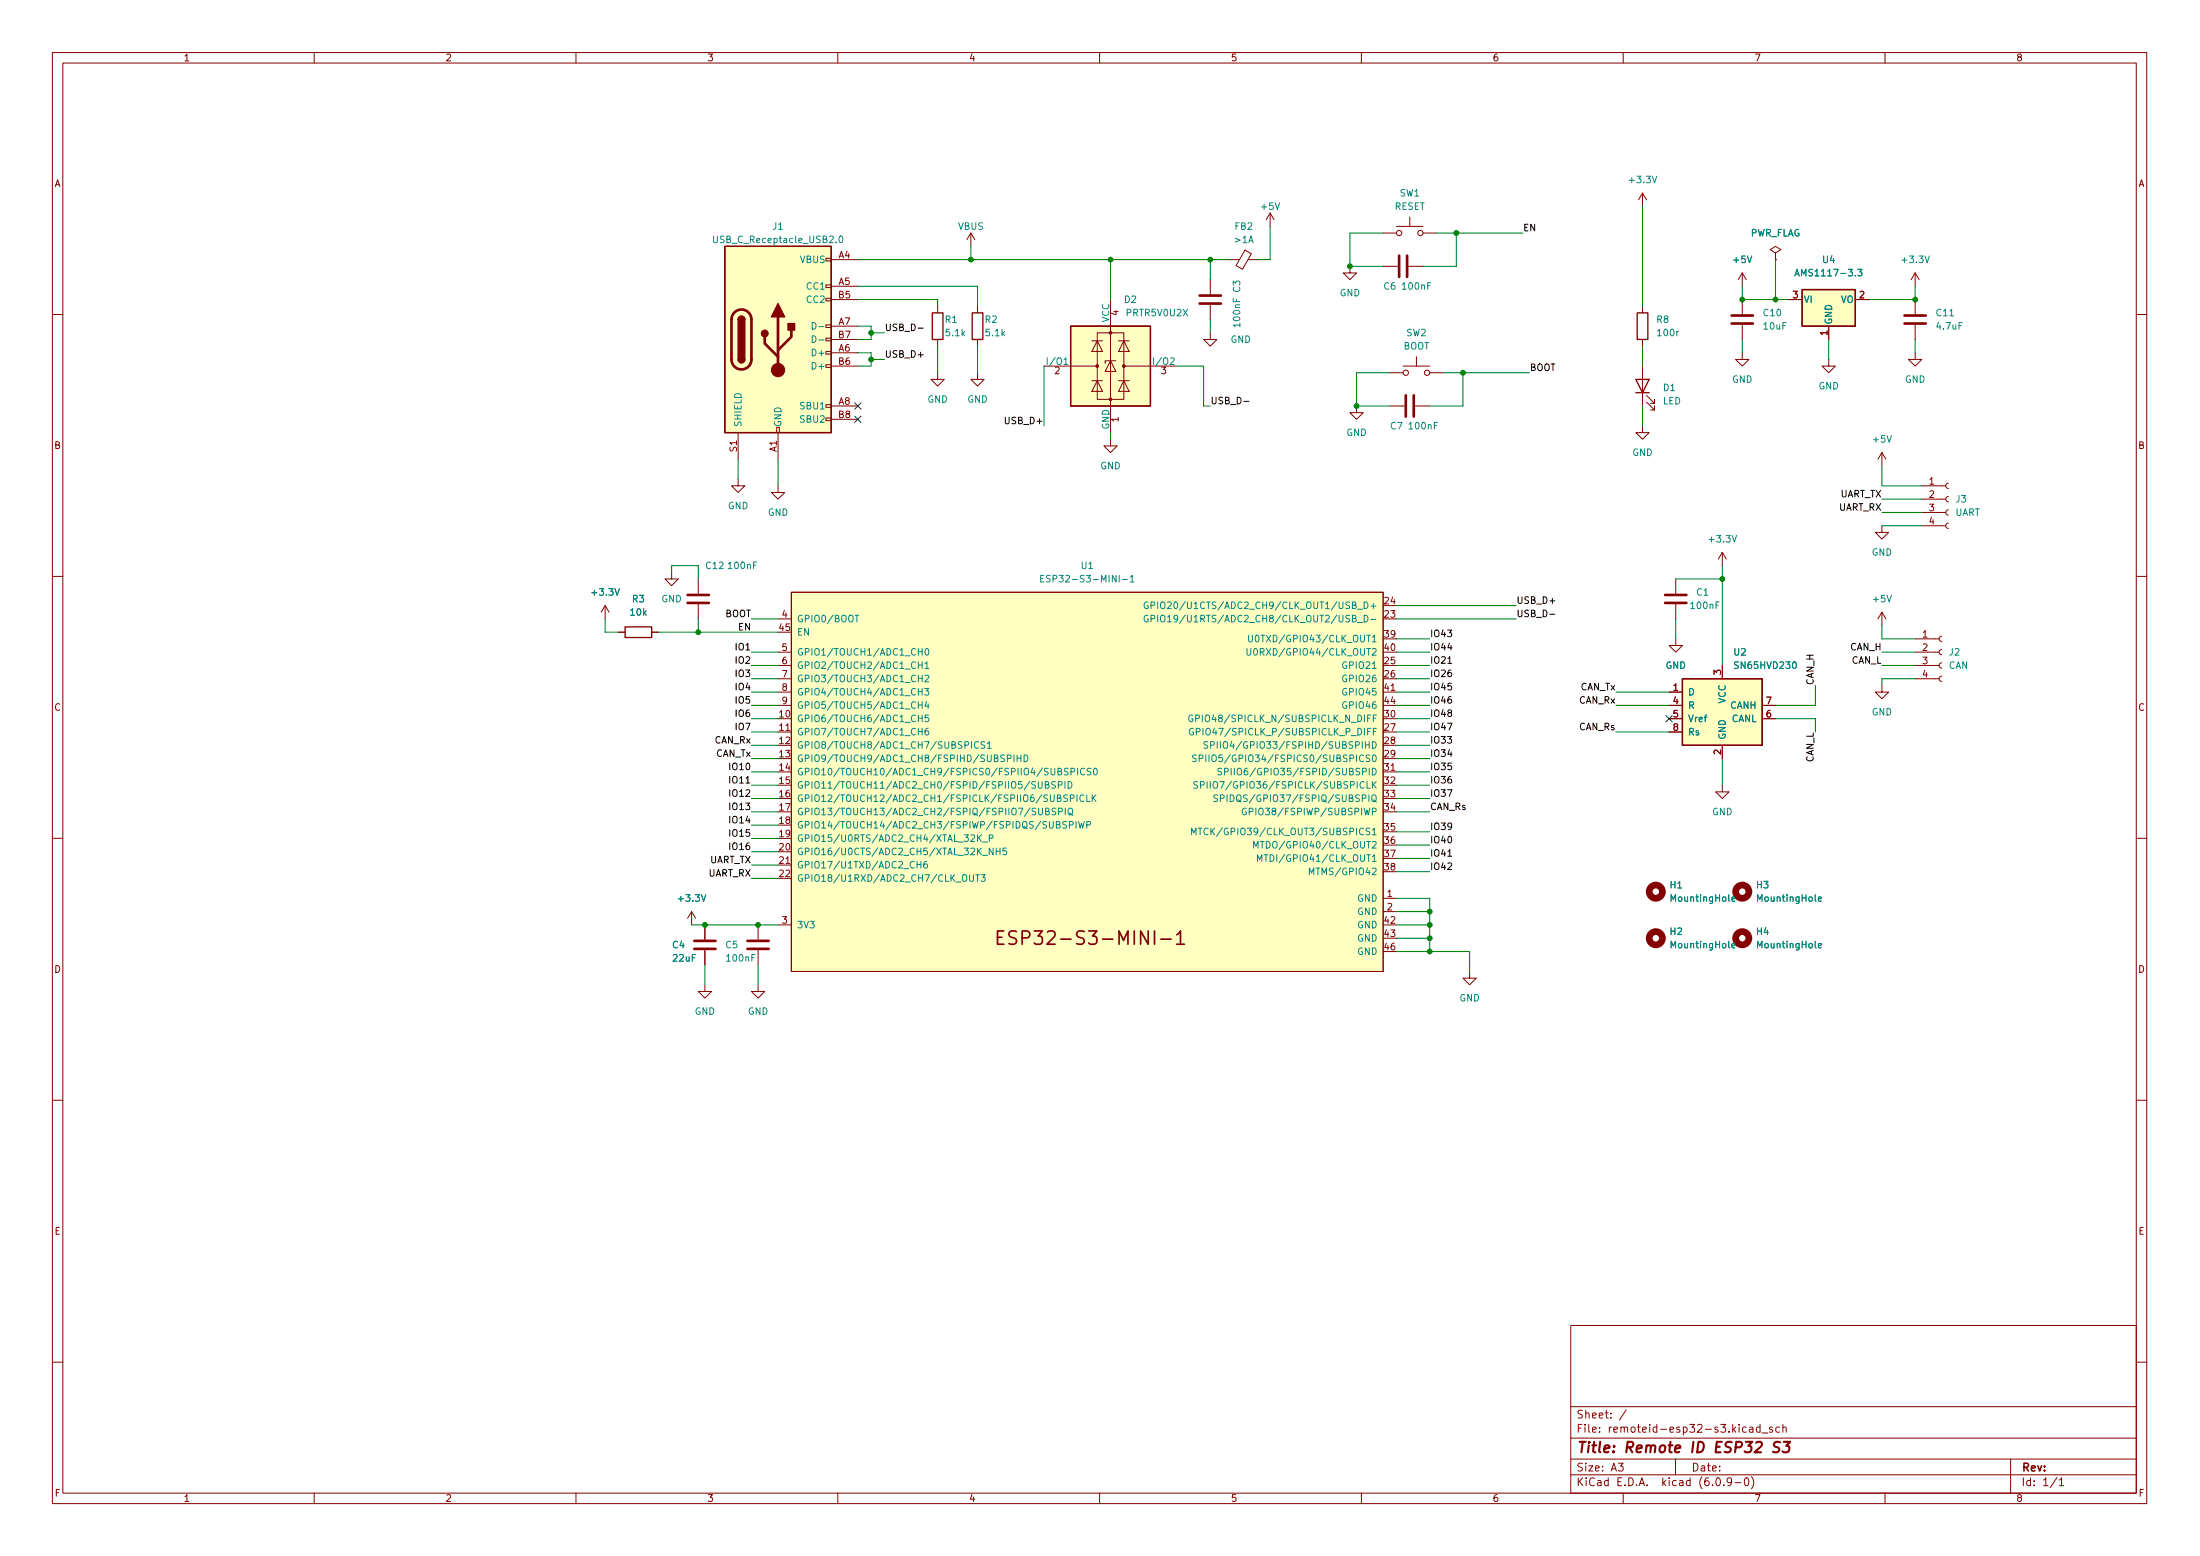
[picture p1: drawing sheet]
<svg xmlns="http://www.w3.org/2000/svg" width="420mm" height="297mm" viewBox="0 0 420 297" stroke-linecap="round" stroke-linejoin="round" font-family="sans-serif">
<g fill="none" stroke="#840000" stroke-width=".19">
<path d="M10 10h400v277h-400zM12 12h396v273h-396zM60 10v2M110 10v2M160 10v2M210 10v2M260 10v2M310 10v2M360 10v2M313.7 36.9v2.5M313.7 36.9l-.8 1.2M313.7 36.9l.8 1.2"/>
<path d="M157.7 56.9h1v.5h-1zM157.7 54.4h1v.5h-1zM157.7 49.3h1v.5h-1zM158.7 49.6h5.1M158.7 54.6h5.1M158.7 57.2h5.1M179.1 58.5v1.2M185.4 44.5l-.7 1.3M185.4 44.5v2.5M185.4 44.5l.8 1.3M186.7 58.5v1.2M212.1 57.2v25.4"/>
<path d="M231.1 53.4v2.8M231.1 58.2v2.8M234.9 49.6h1.8M237.8 47.7l1.2 .7-1.7 3-1.2-.7zM238.4 49.6h1.6M242.6 40.7l-.8 1.2M242.6 40.7v2.5M242.6 40.7l.7 1.2M257.8 50.8v1.3h1.3l-1.3 1.3-1.3-1.3h1.3M264.2 44.5h2.5M264.2 50.8h2.8M266.7 43.2h5.1"/>
<path d="M269 50.8h2.8M269.2 41.4v1.8M271.8 44.5h2.5M313.7 58.5v1.2M332.7 52.1l-.7 1.3M332.7 52.1v2.5M332.7 57.2v2.8M332.7 52.1l.8 1.3M339.1 48.3l1-.6-1-.7-1 .7 1 .6v1.3M339.1 49.6h.1M341.6 57.2h2.6M354.3 57.2h2.6"/>
<path d="M365.8 52.1l-.8 1.3M365.8 52.1v2.5M365.8 57.2v2.8M365.8 52.1l.7 1.3M10 60h2M157.7 79.8h1v.5h-1zM157.7 77.3h1v.5h-1zM157.7 69.6h1v.5h-1zM157.7 67.1h1v.5h-1zM157.7 64.6h1v.5h-1zM157.7 62h1v.5h-1zM158.7 67.3h5.1"/>
<path d="M158.7 62.3h5.1M158.7 77.5h5.1M158.7 69.9h5.1M158.7 64.8h5.1M179.1 71.2v1.2h1.2l-1.2 1.3-1.3-1.3h1.3M179.1 64.8v1.3M186.7 71.2v1.2h1.3l-1.3 1.3-1.3-1.3h1.3M186.7 64.8v1.3M199.4 69.9h10.1M208.5 72.7h2.1M208.5 65.1h2.1M209.5 63.5h5.1v12.7h-5.1z"/>
<path d="M209.5 72.7l1.1 2h-2.1zM209.5 65.1l1.1 2h-2.1zM212.1 68.9l1 2h-2zM213.1 68.9h-2v.5M213.6 72.7h2M213.6 65.1h2M214.6 72.7l1 2h-2zM214.6 65.1l1 2h-2zM214.6 69.9h10.2M231.1 63.5v1.3h1.3l-1.3 1.3-1.2-1.3h1.2M259.1 77.5v1.3h1.2l-1.2 1.2-1.3-1.2h1.3M265.4 77.5h2.8"/>
<path d="M265.4 71.2h2.6M268 69.9h5M270.3 77.5h2.7M270.5 68.1v1.8M273 71.2h2.6M313.7 64.8v1.3M313.7 69.9v7.6M314.5 76.7l1.5 1.6v-.8v.8h-.8M314.5 75.5l1.5 1.5v-.8v.8h-.8M332.7 67.3v1.3h1.3l-1.3 1.3-1.2-1.3h1.2M332.7 62v2.8M349.2 68.6v1.3h1.3l-1.3 1.3-1.2-1.3h1.2"/>
<path d="M349.2 62.3v2.5M365.8 67.3v1.3h1.2l-1.2 1.3-1.3-1.3h1.3M365.8 62v2.8M408 60h2M141 91.5v1.2h1.2l-1.2 1.3-1.3-1.3h1.3M141 82.6v5.1M148.3 81.6h.5v1h-.5zM148.6 92.7v1.3h1.3l-1.3 1.3-1.3-1.3h1.3M148.6 82.6v5.1M158.7 80h5.1M212.1 83.9v1.2h1.3l-1.3 1.3-1.3-1.3h1.3M313.7 81.3v1.3h1.3l-1.3 1.3-1.3-1.3h1.3"/>
<path d="M359.4 86.4v2.5M359.4 86.4l-.8 1.3M359.4 86.4l.8 1.3M367 97.8h4.6M367 95.3h4.6M367 92.7h4.6M372.1 99.9l-.4 .1-.1 .4 .2 .3 .3 .2M372.1 97.3l-.4 .2-.1 .3 .2 .4 .3 .1M372.1 94.8l-.4 .1-.1 .4 .2 .3 .3 .2M372.1 92.2l-.4 .2-.1 .3 .2 .4 .3 .2M10 110h2M115.6 115.6l.7 1.3"/>
<path d="M115.6 115.6v2.5M115.6 115.6l-.8 1.3M128.3 109.3v1.2h1.2l-1.2 1.3-1.3-1.3h1.3M133.3 110.5v2.8M133.3 115.4v2.7M148.6 118.1h2.5M151.1 113.1h113.1v72.4h-113.1zM320 110.5v2.8M320 115.4v2.7M328.9 105.4l-.7 1.3M328.9 105.4v2.6M328.9 105.4l.8 1.3"/>
<path d="M359.4 100.4v1.2h1.3l-1.3 1.3-1.3-1.3h1.3M359.4 116.9l-.8 1.2M359.4 116.9v2.5M359.4 116.9l.8 1.2M367 100.4h4.6M408 110h2M118.1 120.7h1.3M124.5 120.7h1.2M148.6 129.6h2.5M148.6 127h2.5M148.6 124.5h2.5M148.6 139.7h2.5"/>
<path d="M148.6 132.1h2.5M148.6 134.7h2.5M264.2 132.1h2.5M318.8 139.7h2.5M318.8 132.1h2.5M318.8 134.7h2.5M318.8 137.2h2.5M320 122v1.2h1.3l-1.3 1.3-1.2-1.3h1.2M328.9 127v2.6M336.5 134.7h2.6M336.5 137.2h2.6M359.4 130.8v1.3h1.3l-1.3 1.3-1.3-1.3h1.3"/>
<path d="M365.8 129.6h4.5M365.8 127h4.5M365.8 124.5h4.5M365.8 122h4.5M370.8 129.1l-.3 .1-.2 .4 .2 .3 .3 .2M370.8 126.5l-.3 .2-.2 .3 .2 .4 .3 .1M370.8 124l-.3 .1-.2 .4 .2 .4 .3 .1M370.8 121.4l-.3 .2-.2 .4 .2 .3 .3 .2M264.2 147.4h2.5M328.9 149.9v1.3h1.3l-1.3 1.2-1.2-1.2h1.2M328.9 142.3v2.5M10 160h2"/>
<path d="M132.1 174l-.8 1.3M132.1 174v2.6M132.1 174l.7 1.3M134.6 176.6v2.8M144.8 176.6v2.8M148.6 165.1h2.5M148.6 176.6h2.5M264.2 171.5h2.5M264.2 174h2.5M408 160h2M134.6 188v1.3h1.3l-1.3 1.2-1.3-1.2h1.3M134.6 181.4v2.8"/>
<path d="M144.8 188v1.3h1.2l-1.2 1.2-1.3-1.2h1.3M144.8 181.4v2.8M280.7 185.5v1.2h1.2l-1.2 1.3-1.3-1.3h1.3M10 210h2M408 210h2M300 253h108v32h-108zM10 260h2M300 278.5h108M300 274.5h108M300 268.5h108M309.1 279.3h.9l-.5 .6 .4 .1v.7l-.2 .1-.6-.1M310.6 269.1l-1.3 2"/>
<path d="M320 278.5v3M333.5 272.5l-.4-.1-.3 .3 .1 .6h.6M334.1 272.5h.6l.1 .9M334.8 272.8h-.5a.29 .29 0 0 0-.2 .3 .29 .29 0 0 0 .2 .3l.5-.1M336.1 272.5l-.4-.1-.3 .3 .2 .6h.5M336.1 271.9v1.5M336.5 273.6h1.1M338.5 272.5l-.4-.1-.2 .2 .1 .2 .5 .2v.3h-.6M339.9 272.5l-.5-.1-.3 .3 .2 .6h.6M340.5 272.6l.2-.2 .4 .1v.9M340.5 271.9v1.5M384 278.5v6.5"/>
<path d="M408 260h2M60 285v2M110 285v2M160 285v2M210 285v2M260 285v2M300 281.5h108M310 285v2M327.9 282.2l.2-.1a.8 .8 0 0 1 .5 .8 .8 .8 0 0 1-.5 .7 1 1 0 0 1-.2-1.4zM329.2 283.5v.1M330.7 282.8l-.3 .2h-.3l-.2-.2 .1-.6 .4-.1 .2 .2a.99 .99 0 0 1-.3 1.3h-.3M331.4 283h1.1"/>
<path d="M333.3 282.3l.2-.2a.8 .8 0 0 1 .5 .8 .8 .8 0 0 1-.5 .7l-.2-.1-.2-.5zM334.5 281.9a1.72 1.72 0 0 1 0 2.3M360 285v2M392.9 282l-1.3 2M393.3 282.5l.4-.4v1.5M393.3 283.6h.8"/>
<circle cx="267.2" cy="44.5" r=".51"/>
<circle cx="271.3" cy="44.5" r=".51"/>
<circle cx="268.5" cy="71.2" r=".51"/>
<circle cx="272.5" cy="71.2" r=".51"/>
</g>
<path d="M340 275.3a.85 .85 0 0 0-1.1 .1 .45 .45 0 0 0 .2 .8l.6 .2a.51 .51 0 0 1 .1 .5 .51 .51 0 0 1-.4 .3l-.8-.1M340.7 275.2h1.2l-.8 .8 .6 .2-.1 .9-.3 .1h-.6l-.3-.1" fill="none" stroke="#840000" stroke-width=".4"/>
<path d="M138.4 47h20.3v35.6h-20.3zM178.1 59.7h2v5.1h-2zM185.7 59.7h2v5.1h-2zM312.7 59.7h2v5.1h-2zM344.2 55.3h10.1v7h-10.1zM141 68.6a.64 .64 0 0 0 .6 .7 .64 .64 0 0 0 .6-.7M141 61a.64 .64 0 0 1 .6-.6 .64 .64 0 0 1 .6 .6M204.5 62.3h15.2v15.2h-15.2zM312.4 72.4h2.6l-1.3 2.6zM312.4 75h2.6M119.4 119.7h5.1v2h-5.1zM321.3 129.6h15.2v12.7h-15.2z" fill="none" stroke="#840000" stroke-width=".25"/>
<g fill="none" stroke="#840000" stroke-width=".51">
<path d="M229.1 56.4h4.1M229.1 57.9h4.1M267.2 48.8v4.1M268.7 48.8v4.1M139.7 61v7.6a1.91 1.91 0 0 0 1.9 1.9 1.91 1.91 0 0 0 1.9-1.9v-7.6M139.7 61a1.91 1.91 0 0 1 1.9-1.9 1.91 1.91 0 0 1 1.9 1.9M146 64.3v1.3l2.6 2.5M148.6 60.5v10.1M151.1 63v1.3l-2.5 2.5M268.5 75.5v4M270 75.5v4M330.7 61.8h4.1"/>
<path d="M330.7 60.2h4.1M363.7 61.8h4.1M363.7 60.2h4.1M131.3 115.1h4.1M131.3 113.6h4.1M318 115.1h4.1M318 113.6h4.1M132.6 179.6h4.1M142.7 179.6h4.1M132.6 181.1h4.1M142.7 181.1h4.1"/>
</g>
<g fill="#ffffc2" stroke="#ffffc2" stroke-width=".19">
<path d="M138.4 47h20.3v35.6h-20.3z"/>
<path d="M151.1 113.1h113.1v72.4h-113.1z"/>
<path d="M344.2 55.3h10.1v7h-10.1z"/>
<path d="M321.3 129.6h15.2v12.7h-15.2z"/>
<path d="M204.5 62.3h15.2v15.2h-15.2z"/>
</g>
<g fill="#840000" stroke="#840000" stroke-width=".25">
<path d="M141 68.6h1.2a.64 .64 0 0 1-.6 .7 .64 .64 0 0 1-.6-.7z"/>
<path d="M141 61h1.2v7.6h-1.2z"/>
<path d="M141.2 60.5a.64 .64 0 0 1 .6-.1 .64 .64 0 0 1 .4 .6h-1.2z"/>
<path d="M148.6 57.9l1.3 2.6h-2.6z"/>
<path d="M150.5 61.8h1.3v1.2h-1.3z"/>
<circle cx="146" cy="63.7" r=".63"/>
</g>
<g fill="#840000" stroke="#840000" stroke-width=".19">
<circle cx="148.6" cy="70.6" r="1.27"/>
<circle cx="209.5" cy="69.9" r=".25"/>
<circle cx="212.1" cy="76.2" r=".25"/>
<circle cx="212.1" cy="63.5" r=".25"/>
<circle cx="214.6" cy="69.9" r=".25"/>
</g>
<g fill="none" stroke="#008484" stroke-width=".19">
<path d="M136.3 45.1v1l.2 .2h.3l.2-.2v-1M160.4 45.2l.1-.1a.68 .68 0 0 1 .5 .6 .68 .68 0 0 1-.5 .6l-.3-.5zM342.8 52.7l.4-1.3 .4 1.3M342.9 52.3h.6M354.8 51.4h.8l-.4 .5 .3 .1v.6l-.1 .1-.6-.1M155.1 61.6a.64 .64 0 0 1 .7 .6 .64 .64 0 0 1-.7 .6zM155.1 64.1a.64 .64 0 0 1 .7 .6 .64 .64 0 0 1-.7 .7zM156.4 62.4h1M156.4 64.9h1M203.2 69.6h.7M163.3 117.5h.7M163.7 117.5v1.2"/>
<path d="M198.8 110.4h.4M199.4 109.8h-.6v1.3h.6M200.6 109.9l-.5-.1-.3 .3 .2 .3 .5 .2v.4l-.2 .1-.5-.1M214.4 110.6h.9M215.9 110.2l.3-.4v1.3M215.9 111.1h.7M219.2 117.5a.59 .59 0 0 0-.7 .6 .59 .59 0 0 0 .7 .6l.1-.5h-.3M219.2 115a.59 .59 0 0 0-.7 .5 .59 .59 0 0 0 .7 .6l.1-.5h-.3M219.8 118.1h.6l.2-.2-.1-.3-.7-.1v1.2M219.8 115.6l.6-.1 .2-.2-.1-.3-.7-.1v1.3M221.1 114.9v1.3M221.1 117.5v1.2"/>
<path d="M221.7 117.6l.2-.1a.43 .43 0 0 1 .6 .4v.4a.42 .42 0 0 1-.4 .4 .42 .42 0 0 1-.5-.4zM221.8 115l.1-.1a.43 .43 0 0 1 .6 .4v.5a.42 .42 0 0 1-.4 .4 .42 .42 0 0 1-.5-.4zM223 117.8l.3-.3v1.2M223 118.7h.7M175.4 137.1h.7M175.4 139.6h.7M175.4 124.4h.7M175.4 126.3v1.3M175.4 126.9h.7M175.4 129.5h.7M175.4 132h.7M175.4 134.6h.7"/>
<path d="M176.1 123.8v1.3M176.1 126.3v1.3M176.1 128.9v1.3M176.1 131.4v1.3M176.1 134v1.2M176.1 136.5v1.3M176.1 139v1.3M176.6 131.4h.8l-.4 .5 .3 .1v.6l-.2 .1-.5-.1M176.7 126.7l.3-.4v1.3M176.7 129l.4-.1 .3 .3-.8 1h.8M176.7 127.6h.7M176.8 123.9l.2-.1a.68 .68 0 0 1 .4 .6 .68 .68 0 0 1-.4 .7l-.3-.5z"/>
<path d="M177 133.9l-.3 .9h.7M177.3 139l-.4 .1a.85 .85 0 0 0 0 1.2l.4-.1 .1-.4-.3-.3h-.2l-.2 .3M177.3 134.4v.8M177.3 136.5h-.6v.6l.1-.1h.5l.1 .2-.1 .5-.2 .1-.4-.1M227.7 136.6a.59 .59 0 0 0-.7 .5 .59 .59 0 0 0 .7 .6l.1-.5h-.2M227.9 139.1a.59 .59 0 0 0-.8 .6 .59 .59 0 0 0 .8 .6v-.5h-.2M228.4 137.2l.6-.1 .1-.2-.1-.3-.6-.1v1.3M228.5 139.7l.6-.1 .1-.1-.1-.3-.6-.2v1.3M238.2 123.8v1l.2 .3 .4-.1 .1-.2v-1M238.5 121.3v1l.2 .2h.4l.1-.2v-1M239.5 123.9l.2-.1a.68 .68 0 0 1 .5 .6 .68 .68 0 0 1-.5 .7l-.3-.5zM239.8 121.4l.2-.1a.68 .68 0 0 1 .5 .6 .68 .68 0 0 1-.5 .6l-.3-.5z"/>
<path d="M186.7 159.4v1.2M186.9 141.7a.6 .6 0 0 0-.9 .4 .6 .6 0 0 0 .6 .8l.3-.2M186.9 159.9l.5 .7M187.4 159.4l-.7 .7M188.1 141.6h-.5l-.2 .1v.4l.6 .2 .1 .3-.3 .3-.4-.1M188.6 141.9l.3-.3v1.3M188.6 142.9h.7M192.4 144.8l.6-.1 .1-.2-.1-.3-.6-.1v1.3M193.6 144.1v1.3M194.3 144.1v1.3M194.3 144.7h.7M195 144.1v1.3"/>
<path d="M195.6 144.1a.64 .64 0 0 1 .7 .7 .64 .64 0 0 1-.7 .6zM198.3 149.2v1l.2 .3 .4-.1 .1-.2v-1M198.4 154.3v1l.2 .3 .4-.1 .1-.2v-1M199.6 149.8l.6-.1v-.4l-.6-.1v1.3h.5l.2-.1 .1-.4-.3-.2M199.7 154.9l.5-.1 .1-.4-.6-.1v1.3h.5l.2-.2v-.3l-.3-.2M201.6 149.3l-.5-.1-.3 .2 .2 .3 .5 .3v.4l-.2 .1-.5-.1M201.6 154.3h-.5l-.1 .1v.4l.5 .2 .1 .3-.2 .3-.5-.1M202.1 149.9l.6-.1 .1-.2v-.3l-.7-.1v1.3M202.2 154.9h.6l.1-.2-.1-.3-.6-.1v1.3M203.4 149.2v1.3M203.4 154.3v1.3M203.7 156.9l-.5-.1-.2 .1v.4l.6 .2 .1 .3-.3 .3-.4-.1"/>
<path d="M203.9 151.8l-.5-.1-.2 .2v.3l.5 .3 .2 .3-.3 .2h-.5M204 146.7h-.5l-.2 .1v.3l.6 .3 .1 .3-.3 .2h-.4M204 149.2a.64 .64 0 0 1 .7 .6 .64 .64 0 0 1-.7 .7zM204.1 154.5l.2-.2a.43 .43 0 0 1 .5 .4v.4a.42 .42 0 0 1-.4 .5 .42 .42 0 0 1-.4-.5zM204.2 155.2l.7 .5M204.2 157.5l.6-.1 .2-.2-.1-.3-.7-.1v1.3M204.4 152.4l.6-.1 .1-.1v-.3l-.7-.2v1.3M204.5 147.3h.6l.2-.2-.1-.3-.7-.1v1.2M205.5 156.8v1.3M205.7 151.7v1.3M205.8 146.7v1.2M206 156.8l.3 1.3 .2-.9 .3 .9 .3-1.3"/>
<path d="M207 151.9a.6 .6 0 0 0-.8 .4 .6 .6 0 0 0 .6 .7l.2-.1M207.1 146.8a.6 .6 0 0 0-.8 .4 .6 .6 0 0 0 .6 .7l.2-.1M207.6 151.7v1.3h.6M207.6 157.5l.6-.1 .1-.2-.1-.3-.6-.1v1.3M208.3 146.7h-.4l-.2 .1v.3l.5 .3 .1 .3-.2 .2h-.5M208.6 151.7v1.3M208.8 152.3l.5 .7M208.9 146.8l.2-.1a.68 .68 0 0 1 .5 .6 .68 .68 0 0 1-.5 .6l-.3-.5zM209.3 151.7l-.7 .8M227.6 159.4v-1.3l.4 .9 .4-.9v1.3M228.5 144.2l-.5-.1-.2 .1v.4l.6 .2 .1 .3-.3 .3-.5-.1M228.7 149.3l-.5-.1-.1 .1v.4l.5 .2 .1 .3-.2 .3-.5-.1"/>
<path d="M228.8 158.1h.8M229 144.8l.6-.1 .1-.2v-.3l-.7-.1v1.3M229.2 158.1v1.3M229.3 149.9l.6-.1 .1-.2-.1-.3-.6-.1v1.3M230.3 144.1v1.3M230.5 149.2v1.3M230.7 141.6h-.5l-.2 .1v.4l.5 .2 .2 .3-.3 .3-.5-.1M230.7 158.2a.6 .6 0 0 0-.8 .4 .6 .6 0 0 0 .6 .8l.2-.2M230.9 144.1v1.3M231.1 149.2v1.3M231.2 142.2h.6l.1-.2v-.3l-.7-.1v1.3M231.5 144.3l.2-.2a.43 .43 0 0 1 .6 .4v.5a.42 .42 0 0 1-.4 .4 .42 .42 0 0 1-.5-.4z"/>
<path d="M232.5 141.6v1.3M232.5 151.8l-.5-.1-.1 .2v.3l.5 .3 .1 .3-.2 .2h-.5M233.1 152.4l.6-.1 .1-.1-.1-.3-.6-.2v1.3M233.1 141.6v1.3M233.3 146.7h-.5l-.2 .1v.3l.6 .3 .1 .3-.2 .2h-.5M233.9 147.3h.6l.1-.2-.1-.3-.6-.1v1.2M234.3 151.7v1.3M235.1 146.7v1.2M235.7 146.7v1.2M238 154.3a.59 .59 0 0 0-.8 .6 .59 .59 0 0 0 .8 .6v-.5h-.2M238.6 154.9h.6l.1-.2-.1-.3-.6-.1v1.3M175.1 164.4v1.3"/>
<path d="M175.1 165h.8M175.9 164.4v1.3M177 164.4l-.3 .1a.86 .86 0 0 0 0 1.2l.4-.1v-.4l-.2-.3h-.2l-.3 .3M185.2 167v1l.2 .3 .4-.1 .1-.2v-1M186.3 167h.8M186.7 167v1.3M187.4 167h.7l-.4 .5 .4 .1v.5l-.2 .2-.5-.2M187.7 160.8h.9M188.9 160h.6l.2-.2-.1-.3-.7-.1v1.2M189.7 161.9v1.3l-.8-1.3v1.3M190.3 161.9v1.3M190.3 162.5h.7"/>
<path d="M191 161.9v1.3M192.2 161.9h-.6l-.1 .6 .2-.1h.4l.2 .2-.1 .5-.2 .1-.5-.1M239.4 161.9v-1.3l.4 .9 .5-.9v1.3M240.1 164.4v-1.2l.5 .9 .4-.9v1.2M240.7 160.6h.7M241.4 163.2h.7M250.1 167v-1.3l.4 .9 .4-.9v1.3M330.8 171.6l.6-.1-.1-.2-.4-.1-.1 .2v.6h.5M347.3 171.6l.6-.1-.1-.2-.3-.1-.2 .2v.6h.5M330.8 180.5l.6-.1-.1-.2-.4-.1-.1 .2v.6h.5M347.3 180.5l.6-.1-.1-.2-.3-.1-.2 .2v.6h.5"/>
</g>
<path d="M190.5 178.9h.8M191.7 177.7h-1.2v2.6h1.2M194.1 177.8l-.9-.1a.62 .62 0 0 0-.5 .6 .62 .62 0 0 0 .5 .6 .93 .93 0 0 1 .9 .6 .65 .65 0 0 1-.5 .8l-.9-.2M221.7 179.3h1.9M224.7 178.4l.8-.7v2.6M224.7 180.3h1.5" fill="none" stroke="#840000" stroke-width=".32"/>
<g fill="none" stroke="#840000" stroke-width="1.3">
<circle cx="316.2" cy="179.1" r="1.27"/>
<circle cx="316.2" cy="170.2" r="1.27"/>
<circle cx="332.7" cy="170.2" r="1.27"/>
<circle cx="332.7" cy="179.1" r="1.27"/>
</g>
<path d="M175.3 62.6h1M237.6 76.6h.9M296 117.3h1M276.5 126.6h.7M276.5 163.5h.7" fill="none" stroke="#000" stroke-width=".19"/>
<g fill="none" stroke="#008400" stroke-width=".19">
<path d="M313.7 39.4v19.1M163.8 49.6h71.1M163.8 54.6h22.9v3.9M163.8 57.2h15.3v1.3M185.4 47v2.6M212.1 49.6v7.6M231.1 49.6v3.8M242.6 43.2v6.4h-2.6M264.2 44.5h-6.4v6.3h6.4M274.3 44.5h16.5M278.1 44.5v6.3h-6.3M332.7 54.6v2.6h8.9"/>
<path d="M339.1 49.6v7.6M365.8 54.6v2.6h-8.9M163.8 67.3h2.6v2.6h-2.6M163.8 62.3h2.6v2.5h-2.6M166.4 63.5h2.5M166.4 68.6h2.5M179.1 66.1v5.1M186.7 66.1v5.1M199.4 69.9v11.4M224.8 69.9h5.1v7.6h1.2M231.1 61v2.5M265.4 71.2h-6.3v6.3h6.3"/>
<path d="M275.6 71.2h16.5M279.4 71.2v6.3h-6.4M313.7 66.1v3.8M313.7 77.5v3.8M332.7 64.8v2.5M349.2 64.8v3.8M365.8 64.8v2.5M141 87.7v3.8M148.6 87.7v5M212.1 82.6v1.3M359.4 88.9v3.8h7.6M359.4 97.8h7.6"/>
<path d="M359.4 95.3h7.6M115.6 118.1v2.6h2.5M128.3 109.3v-1.3h5v2.5M133.3 118.1v2.6M143.5 118.1h5.1M266.7 115.6h22.9M266.7 118.1h22.9M320 110.5h8.9M320 118.1v3.9M328.9 108v19M359.4 119.4v2.6h6.4M359.4 100.4h7.6"/>
<path d="M125.7 120.7h22.9M143.5 129.6h5.1M143.5 127h5.1M143.5 132.1h5.1M143.5 134.7h5.1M143.5 124.5h5.1M143.5 139.7h5.1M143.5 137.2h5.1M266.7 129.6h6.3M266.7 127h6.3M266.7 132.1h6.3M266.7 134.7h6.3"/>
<path d="M266.7 124.5h6.3M266.7 139.7h6.3M266.7 137.2h6.3M266.7 122h6.3M308.6 132.1h10.2M308.6 134.7h10.2M308.6 139.7h10.2M339.1 137.2h7.6v2.5M346.7 130.8v3.9h-7.6M359.4 127h6.4M359.4 124.5h6.4M365.8 129.6h-6.4v1.2"/>
<path d="M143.5 149.9h5.1M143.5 144.8h5.1M143.5 147.4h5.1M143.5 157.5h5.1M143.5 155h5.1M143.5 152.4h5.1M143.5 142.3h5.1M266.7 149.9h6.3M266.7 144.8h6.3M266.7 147.4h6.3M266.7 155h6.3M266.7 152.4h6.3"/>
<path d="M266.7 142.3h6.3M266.7 158.8h6.3M328.9 144.8v5.1M132.1 176.6h16.5M143.5 165.1h5.1M143.5 167.7h5.1M143.5 162.6h5.1M143.5 160.1h5.1M266.7 176.6h6.3M266.7 179.1h6.3M266.7 171.5h6.3v10.1M266.7 163.9h6.3"/>
<path d="M266.7 161.3h6.3M266.7 166.4h6.3M266.7 174h6.3M134.6 184.2v3.8M144.8 184.2v3.8M266.7 181.6h14v3.9"/>
</g>
<path d="M163.2 79.4l1.2 1.3M163.2 76.9l1.2 1.2M164.4 79.4l-1.2 1.3M164.4 76.9l-1.2 1.2M318.2 136.6l1.2 1.2M319.4 136.6l-1.2 1.2" fill="none" stroke="#000084" stroke-width=".19"/>
<g fill="#008400" stroke="#008400" stroke-width=".19">
<circle cx="273" cy="179.1" r=".46"/>
<circle cx="273" cy="181.6" r=".46"/>
<circle cx="273" cy="174" r=".46"/>
<circle cx="273" cy="176.6" r=".46"/>
<circle cx="185.4" cy="49.6" r=".46"/>
<circle cx="212.1" cy="49.6" r=".46"/>
<circle cx="231.1" cy="49.6" r=".46"/>
<circle cx="279.4" cy="71.2" r=".46"/>
<circle cx="257.8" cy="50.8" r=".46"/>
<circle cx="259.1" cy="77.5" r=".46"/>
<circle cx="278.1" cy="44.5" r=".46"/>
<circle cx="144.8" cy="176.6" r=".46"/>
<circle cx="134.6" cy="176.6" r=".46"/>
<circle cx="365.8" cy="57.2" r=".46"/>
<circle cx="328.9" cy="110.5" r=".46"/>
<circle cx="332.7" cy="57.2" r=".46"/>
<circle cx="339.1" cy="57.2" r=".46"/>
<circle cx="166.4" cy="68.6" r=".46"/>
<circle cx="166.4" cy="63.5" r=".46"/>
<circle cx="133.3" cy="120.7" r=".46"/>
</g>
<text font-size="3.5" fill="#840000" x="194.1" y="180.4">ESP32-S3-MINI-1</text>
<text font-size="2.8" fill="#840000" x="301" y="277.3">Title: Remote ID ESP32 S3</text>
<g font-size="2.1" fill="#840000">
<text x="301" y="273.5">File: remoteid-esp32-s3.kicad_sch</text>
<text x="301" y="270.8">Sheet: /</text>
<text x="301" y="280.9">Size: A3</text>
<text x="323" y="280.9">Date:</text>
<text x="386" y="280.9">Rev:</text>
<text x="301" y="283.7">KiCad E.D.A. kicad (6.0.9-0)</text>
<text x="386" y="283.7">Id: 1/1</text>
</g>
<g font-size="1.8" fill="#840000">
<text x="35" y="11.7">1</text>
<text x="85" y="11.7">2</text>
<text x="135" y="11.7">3</text>
<text x="185" y="11.7">4</text>
<text x="235" y="11.7">5</text>
<text x="285" y="11.7">6</text>
<text x="335" y="11.7">7</text>
<text x="385" y="11.7">8</text>
<text x="10.3" y="35.7">A</text>
<text x="408.3" y="35.7">A</text>
<text x="160.2" y="49.3">A4</text>
<text x="160.2" y="54.4">A5</text>
<text x="160.2" y="56.9">B5</text>
<text x="342.4" y="56.9">3</text>
<text x="355.1" y="56.9">2</text>
<text x="160.2" y="62">A7</text>
<text x="160.2" y="64.6">B7</text>
<text x="213.6" y="60.2" transform="rotate(-90 213.6 60.2)">4</text>
<text x="349" y="64" transform="rotate(-90 349 64)">1</text>
<text x="160.2" y="67.1">A6</text>
<text x="160.2" y="69.6">B6</text>
<text x="201.4" y="71.4">2</text>
<text x="221.8" y="71.4">3</text>
<text x="160.2" y="77.3">A8</text>
<text x="160.2" y="79.8">B8</text>
<text x="213.6" y="80.5" transform="rotate(-90 213.6 80.5)">1</text>
<text x="10.3" y="85.7">B</text>
<text x="140.7" y="86.2" transform="rotate(-90 140.7 86.2)">S1</text>
<text x="148.3" y="86.3" transform="rotate(-90 148.3 86.3)">A1</text>
<text x="408.3" y="85.7">B</text>
<text x="368.4" y="92.5">1</text>
<text x="368.4" y="95">2</text>
<text x="368.4" y="97.6">3</text>
<text x="368.4" y="100.1">4</text>
<text x="149.4" y="117.9">4</text>
<text x="264.4" y="117.9">23</text>
<text x="264.4" y="115.4">24</text>
<text x="148.9" y="120.4">45</text>
<text x="149.4" y="124.2">5</text>
<text x="264.4" y="121.7">39</text>
<text x="264.4" y="124.2">40</text>
<text x="367.2" y="121.7">1</text>
<text x="367.2" y="124.2">2</text>
<text x="149.4" y="126.8">6</text>
<text x="149.4" y="129.3">7</text>
<text x="149.4" y="131.9">8</text>
<text x="264.4" y="126.8">25</text>
<text x="264.4" y="129.3">26</text>
<text x="264.4" y="131.9">41</text>
<text x="319.5" y="131.9">1</text>
<text x="328.7" y="128.8" transform="rotate(-90 328.7 128.8)">3</text>
<text x="367.2" y="126.8">3</text>
<text x="367.2" y="129.3">4</text>
<text x="10.3" y="135.7">C</text>
<text x="148.9" y="136.9">10</text>
<text x="149.4" y="134.4">9</text>
<text x="264.4" y="136.9">30</text>
<text x="264.4" y="134.4">44</text>
<text x="319.5" y="134.4">4</text>
<text x="319.5" y="136.9">5</text>
<text x="337.3" y="136.9">6</text>
<text x="337.3" y="134.4">7</text>
<text x="408.3" y="135.7">C</text>
<text x="148.9" y="139.5">11</text>
<text x="148.9" y="142">12</text>
<text x="264.4" y="139.5">27</text>
<text x="264.4" y="142">28</text>
<text x="319.5" y="139.5">8</text>
<text x="148.9" y="144.6">13</text>
<text x="148.9" y="147.1">14</text>
<text x="148.9" y="149.6">15</text>
<text x="264.4" y="144.6">29</text>
<text x="264.4" y="147.1">31</text>
<text x="264.4" y="149.6">32</text>
<text x="328.7" y="144" transform="rotate(-90 328.7 144)">2</text>
<text x="148.9" y="152.2">16</text>
<text x="148.9" y="154.7">17</text>
<text x="264.4" y="152.2">33</text>
<text x="264.4" y="154.7">34</text>
<text x="148.9" y="157.3">18</text>
<text x="148.9" y="159.8">19</text>
<text x="264.4" y="158.5">35</text>
<text x="264.4" y="161.1">36</text>
<text x="148.9" y="162.3">20</text>
<text x="148.9" y="164.9">21</text>
<text x="148.9" y="167.4">22</text>
<text x="264.4" y="163.6">37</text>
<text x="264.4" y="166.2">38</text>
<text x="264.9" y="171.2">1</text>
<text x="264.9" y="173.8">2</text>
<text x="149.4" y="176.3">3</text>
<text x="264.4" y="176.3">42</text>
<text x="264.4" y="178.9">43</text>
<text x="10.3" y="185.7">D</text>
<text x="264.4" y="181.4">46</text>
<text x="408.3" y="185.7">D</text>
<text x="10.4" y="235.7">E</text>
<text x="408.4" y="235.7">E</text>
<text x="10.4" y="285.7">F</text>
<text x="35" y="286.7">1</text>
<text x="85" y="286.7">2</text>
<text x="135" y="286.7">3</text>
<text x="185" y="286.7">4</text>
<text x="235" y="286.7">5</text>
<text x="285" y="286.7">6</text>
<text x="335" y="286.7">7</text>
<text x="385" y="286.7">8</text>
<text x="408.4" y="285.7">F</text>
</g>
<g font-size="1.8" fill="#008484">
<text x="311.4" y="35">+3.3V</text>
<text x="241" y="40">+5V</text>
<text x="266.3" y="40">RESET</text>
<text x="267.3" y="37.5">SW1</text>
<text x="136.8" y="46.4">USB_C_Receptacle_USB2.0</text>
<text x="147.6" y="43.9">J1</text>
<text x="183" y="43.9">VBUS</text>
<text x="235.9" y="43.9">FB2</text>
<text x="235.9" y="46.4">&gt;1A</text>
<text x="334.1" y="45.1">PWR_FLAG</text>
<text x="152.8" y="50.2">VBUS</text>
<text x="331.1" y="50.2">+5V</text>
<text x="343.8" y="52.7">AMS1117-3.3</text>
<text x="348.1" y="50.2">U4</text>
<text x="363.4" y="50.2">+3.3V</text>
<text x="154.2" y="55.3">CC1</text>
<text x="154.2" y="57.8">CC2</text>
<text x="214.8" y="57.8">D2</text>
<text x="236.9" y="55.8" transform="rotate(-90 236.9 55.8)">C3</text>
<text x="255.8" y="56.6">GND</text>
<text x="264.3" y="55.3">C6</text>
<text x="268" y="55.3">100nF</text>
<text x="344.4" y="57.8">VI</text>
<text x="351.5" y="57.8">VO</text>
<text x="180.5" y="61.6">R1</text>
<text x="180.7" y="64.2">5.1k</text>
<text x="188.1" y="61.6">R2</text>
<text x="188.3" y="64.2">5.1k</text>
<text x="211.8" y="61.6" transform="rotate(-90 211.8 61.6)">VCC</text>
<text x="215.3" y="60.4">PRTR5V0U2X</text>
<text x="235" y="65.4">GND</text>
<text x="236.9" y="62.3" transform="rotate(-90 236.9 62.3)">100nF</text>
<text x="268.6" y="64.2">SW2</text>
<text x="316.4" y="61.6">R8</text>
<text x="316.7" y="64.2">100r</text>
<text x="336.9" y="60.4">C10</text>
<text x="336.9" y="62.9">10uF</text>
<text x="349.9" y="62" transform="rotate(-90 349.9 62)">GND</text>
<text x="369.9" y="60.4">C11</text>
<text x="370" y="62.9">4.7uF</text>
<text x="155.4" y="68">D+</text>
<text x="155.4" y="70.5">D+</text>
<text x="200.3" y="69.6">I/O1</text>
<text x="220.6" y="69.6">I/O2</text>
<text x="268" y="66.7">BOOT</text>
<text x="177.1" y="76.9">GND</text>
<text x="184.7" y="76.9">GND</text>
<text x="317.5" y="77.2">LED</text>
<text x="317.7" y="74.6">D1</text>
<text x="330.8" y="73.1">GND</text>
<text x="347.3" y="74.3">GND</text>
<text x="363.8" y="73.1">GND</text>
<text x="141.6" y="81.6" transform="rotate(-90 141.6 81.6)">SHIELD</text>
<text x="149.2" y="81.6" transform="rotate(-90 149.2 81.6)">GND</text>
<text x="153" y="78.1">SBU1</text>
<text x="153" y="80.7">SBU2</text>
<text x="211.8" y="82" transform="rotate(-90 211.8 82)">GND</text>
<text x="257.1" y="83.2">GND</text>
<text x="265.6" y="82">C7</text>
<text x="269.2" y="82">100nF</text>
<text x="210.1" y="89.6">GND</text>
<text x="311.7" y="87">GND</text>
<text x="357.8" y="84.5">+5V</text>
<text x="373.6" y="95.9">J3</text>
<text x="139" y="97.2">GND</text>
<text x="146.6" y="98.5">GND</text>
<text x="373.3" y="98.5">UART</text>
<text x="326.6" y="103.5">+3.3V</text>
<text x="357.4" y="106.1">GND</text>
<text x="113.2" y="113.7">+3.3V</text>
<text x="134.9" y="108.6">C12</text>
<text x="139.2" y="108.6">100nF</text>
<text x="200.6" y="111.2">ESP32-S3-MINI-1</text>
<text x="206.5" y="108.6">U1</text>
<text x="324" y="113.7">C1</text>
<text x="120.4" y="117.5">10k</text>
<text x="120.8" y="115">R3</text>
<text x="126.3" y="115">GND</text>
<text x="152.1" y="118.8">GPIO0/BOOT</text>
<text x="223.3" y="116.2">GPIO20/U1CTS/ADC2_CH9/CLK_OUT1/USB_D+</text>
<text x="223.7" y="118.8">GPIO19/U1RTS/ADC2_CH8/CLK_OUT2/USB_D-</text>
<text x="323" y="116.2">100nF</text>
<text x="357.8" y="115">+5V</text>
<text x="152.1" y="121.3">EN</text>
<text x="152.1" y="125.1">GPIO1/TOUCH1/ADC1_CH0</text>
<text x="240.4" y="125.1">U0RXD/GPIO44/CLK_OUT2</text>
<text x="240.6" y="122.6">U0TXD/GPIO43/CLK_OUT1</text>
<text x="331.2" y="125.1">U2</text>
<text x="372.3" y="125.1">J2</text>
<text x="152.1" y="127.7">GPIO2/TOUCH2/ADC1_CH1</text>
<text x="152.1" y="130.2">GPIO3/TOUCH3/ADC1_CH2</text>
<text x="256.8" y="127.7">GPIO21</text>
<text x="256.8" y="130.2">GPIO26</text>
<text x="318.1" y="127.7">GND</text>
<text x="331.6" y="127.7">SN65HVD230</text>
<text x="372.1" y="127.7">CAN</text>
<text x="152.1" y="137.8">GPIO6/TOUCH6/ADC1_CH5</text>
<text x="152.1" y="132.8">GPIO4/TOUCH4/ADC1_CH3</text>
<text x="152.1" y="135.3">GPIO5/TOUCH5/ADC1_CH4</text>
<text x="229.6" y="137.8">GPIO48/SPICLK_N/SUBSPICLK_N_DIFF</text>
<text x="256.8" y="132.8">GPIO45</text>
<text x="256.8" y="135.3">GPIO46</text>
<text x="322.3" y="132.8">D</text>
<text x="322.3" y="135.3">R</text>
<text x="322.3" y="137.8">Vref</text>
<text x="329.6" y="134.3" transform="rotate(-90 329.6 134.3)">VCC</text>
<text x="330.4" y="135.3">CANH</text>
<text x="330.6" y="137.8">CANL</text>
<text x="357.4" y="136.6">GND</text>
<text x="152.1" y="140.4">GPIO7/TOUCH7/ADC1_CH6</text>
<text x="152.1" y="142.9">GPIO8/TOUCH8/ADC1_CH7/SUBSPICS1</text>
<text x="229.8" y="140.4">GPIO47/SPICLK_P/SUBSPICLK_P_DIFF</text>
<text x="233.9" y="142.9">SPIIO4/GPIO33/FSPIHD/SUBSPIHD</text>
<text x="322.3" y="140.4">Rs</text>
<text x="329.6" y="141.3" transform="rotate(-90 329.6 141.3)">GND</text>
<text x="152.1" y="145.5">GPIO9/TOUCH9/ADC1_CH8/FSPIHD/SUBSPIHD</text>
<text x="152.1" y="148">GPIO10/TOUCH10/ADC1_CH9/FSPICS0/FSPIIO4/SUBSPICS0</text>
<text x="232.2" y="145.5">SPIIO5/GPIO34/FSPICS0/SUBSPICS0</text>
<text x="236.5" y="148">SPIIO6/GPIO35/FSPID/SUBSPID</text>
<text x="152.1" y="150.5">GPIO11/TOUCH11/ADC2_CH0/FSPID/FSPIIO5/SUBSPID</text>
<text x="152.1" y="153.1">GPIO12/TOUCH12/ADC2_CH1/FSPICLK/FSPIIO6/SUBSPICLK</text>
<text x="152.1" y="155.6">GPIO13/TOUCH13/ADC2_CH2/FSPIQ/FSPIIO7/SUBSPIQ</text>
<text x="231.8" y="150.5">SPIIO7/GPIO36/FSPICLK/SUBSPICLK</text>
<text x="235.3" y="153.1">SPIDQS/GPIO37/FSPIQ/SUBSPIQ</text>
<text x="239.6" y="155.6">GPIO38/FSPIWP/SUBSPIWP</text>
<text x="327" y="155.6">GND</text>
<text x="152.1" y="158.2">GPIO14/TOUCH14/ADC2_CH3/FSPIWP/FSPIDQS/SUBSPIWP</text>
<text x="152.1" y="160.7">GPIO15/U0RTS/ADC2_CH4/XTAL_32K_P</text>
<text x="230.8" y="159.4">MTCK/GPIO39/CLK_OUT3/SUBSPICS1</text>
<text x="241.2" y="162">MTDO/GPIO40/CLK_OUT2</text>
<text x="152.1" y="163.2">GPIO16/U0CTS/ADC2_CH5/XTAL_32K_NH5</text>
<text x="152.1" y="165.8">GPIO17/U1TXD/ADC2_CH6</text>
<text x="242.1" y="164.5">MTDI/GPIO41/CLK_OUT1</text>
<text x="251.1" y="167">MTMS/GPIO42</text>
<text x="129.7" y="172.1">+3.3V</text>
<text x="152.1" y="168.3">GPIO18/U1RXD/ADC2_CH7/CLK_OUT3</text>
<text x="259.2" y="172.1">GND</text>
<text x="319" y="169.6">H1</text>
<text x="319.3" y="172.1">MountingHole</text>
<text x="335.5" y="169.6">H3</text>
<text x="335.8" y="172.1">MountingHole</text>
<text x="152.1" y="177.2">3V3</text>
<text x="259.2" y="174.7">GND</text>
<text x="259.2" y="177.2">GND</text>
<text x="259.2" y="179.7">GND</text>
<text x="319" y="178.5">H2</text>
<text x="335.5" y="178.5">H4</text>
<text x="128.5" y="181">C4</text>
<text x="128.6" y="183.6">22uF</text>
<text x="138.6" y="181">C5</text>
<text x="138.9" y="183.6">100nF</text>
<text x="259.2" y="182.3">GND</text>
<text x="319.3" y="181">MountingHole</text>
<text x="335.8" y="181">MountingHole</text>
<text x="278.7" y="191.2">GND</text>
<text x="132.7" y="193.7">GND</text>
<text x="142.8" y="193.7">GND</text>
</g>
<g font-size="1.8">
<text x="290.8" y="44.1">EN</text>
<text x="168.9" y="63.2">USB_D-</text>
<text x="168.9" y="68.3">USB_D+</text>
<text x="292.1" y="70.8">BOOT</text>
<text x="231.1" y="77.2">USB_D-</text>
<text x="192.4" y="81">USB_D+</text>
<text x="351.3" y="94.9">UART_TX</text>
<text x="351.1" y="97.5">UART_RX</text>
<text x="138.4" y="117.8">BOOT</text>
<text x="289.6" y="117.8">USB_D-</text>
<text x="289.6" y="115.3">USB_D+</text>
<text x="140.7" y="124.1">IO1</text>
<text x="141.1" y="120.3">EN</text>
<text x="273" y="124.1">IO44</text>
<text x="273" y="121.6">IO43</text>
<text x="353.3" y="124.1">CAN_H</text>
<text x="140.7" y="129.2">IO3</text>
<text x="140.7" y="131.8">IO4</text>
<text x="140.7" y="126.7">IO2</text>
<text x="273" y="129.2">IO26</text>
<text x="273" y="126.7">IO21</text>
<text x="273" y="131.8">IO45</text>
<text x="301.7" y="131.8">CAN_Tx</text>
<text x="346.4" y="130.8" transform="rotate(-90 346.4 130.8)">CAN_H</text>
<text x="353.5" y="126.7">CAN_L</text>
<text x="140.7" y="136.8">IO6</text>
<text x="140.7" y="134.3">IO5</text>
<text x="273" y="136.8">IO48</text>
<text x="273" y="134.3">IO46</text>
<text x="301.5" y="134.3">CAN_Rx</text>
<text x="136.4" y="141.9">CAN_Rx</text>
<text x="140.7" y="139.4">IO7</text>
<text x="273" y="141.9">IO33</text>
<text x="273" y="139.4">IO47</text>
<text x="301.5" y="139.4">CAN_Rs</text>
<text x="136.6" y="144.5">CAN_Tx</text>
<text x="139.7" y="149.5">IO11</text>
<text x="139.7" y="147">IO10</text>
<text x="273" y="147">IO35</text>
<text x="273" y="149.5">IO36</text>
<text x="273" y="144.5">IO34</text>
<text x="346.4" y="145.6" transform="rotate(-90 346.4 145.6)">CAN_L</text>
<text x="139.7" y="154.6">IO13</text>
<text x="139.7" y="152.1">IO12</text>
<text x="273" y="154.6">CAN_Rs</text>
<text x="273" y="152.1">IO37</text>
<text x="139.7" y="157.2">IO14</text>
<text x="139.7" y="159.7">IO15</text>
<text x="273" y="158.4">IO39</text>
<text x="273" y="161">IO40</text>
<text x="135.2" y="167.3">UART_RX</text>
<text x="135.4" y="164.8">UART_TX</text>
<text x="139.7" y="162.2">IO16</text>
<text x="273" y="163.5">IO41</text>
<text x="273" y="166.1">IO42</text>
</g>
</svg>
